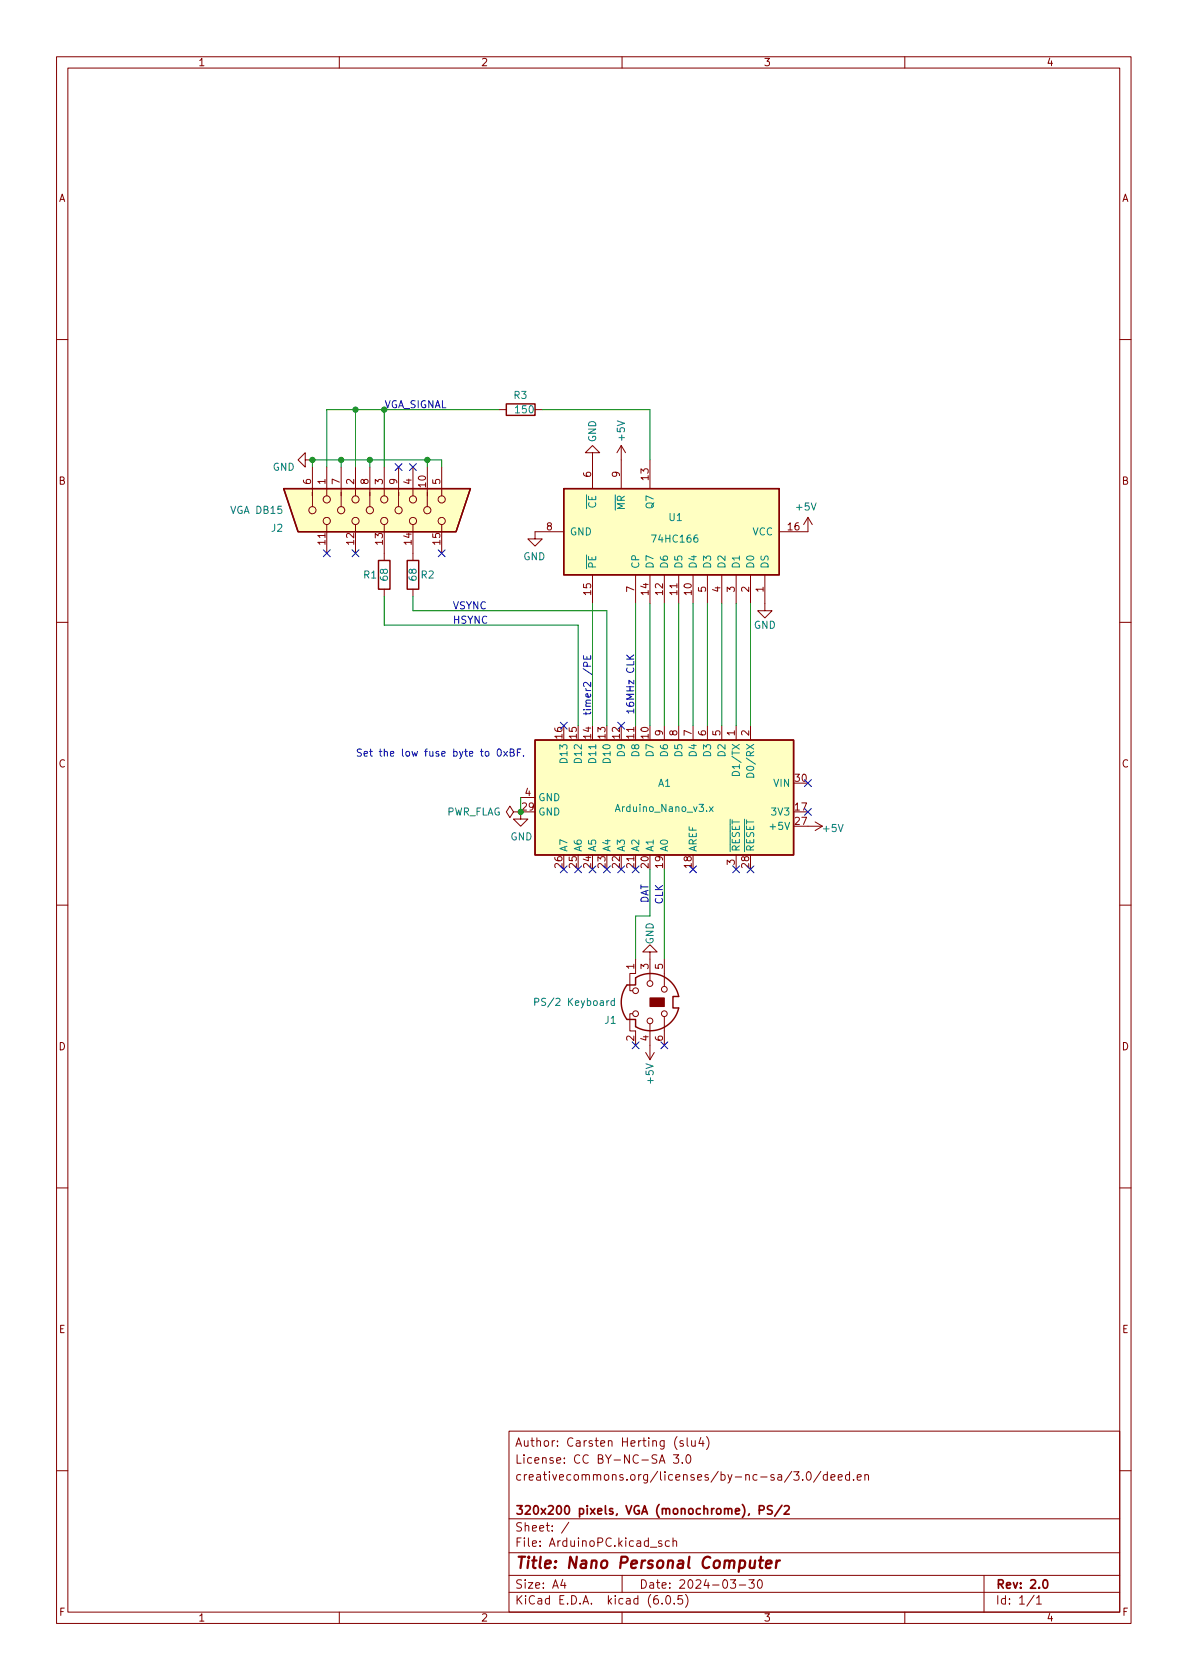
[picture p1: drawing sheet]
<svg xmlns="http://www.w3.org/2000/svg" width="210mm" height="297mm" viewBox="0 0 210 297" stroke-linecap="round" stroke-linejoin="round" font-family="sans-serif">
<g fill="none" stroke="#840000" stroke-width=".18">
<path d="M10 10h190v277h-190zM12 12h186v273h-186zM60 10v2M110 10v2M160 10v2M10 60h2M88.3 72.4h1.2M94.6 72.4h1.3M109.9 78.8l.7 1.2M109.9 78.8v7.6M109.9 78.8l-.8 1.2M198 60h2"/>
<path d="M54 81.3v-1.3l-1.3 1.3 1.3 1.3v-1.3h1.2M55.2 82.6v7M57.8 82.6v5.1M57.8 92.7v5.1M60.3 82.6v7M62.9 82.6v5.1M62.9 92.7v5.1M65.4 82.6v7M67.9 82.6v5.1M67.9 92.7v6.4M70.5 82.6v7M73 82.6v5.1"/>
<path d="M73 92.7v6.4M75.6 82.6v7M78.1 82.6v5.1M78.1 92.7v5.1M99.7 94h-5.1v1.3h-1.3l1.3 1.3 1.3-1.3h-1.3M104.8 80h-1.3l1.3-1.2 1.2 1.2h-1.2v6.4M114.9 81.3v5.1M142.9 91.5l.7 1.2M142.9 91.5v2.5h-5.1M142.9 91.5l-.8 1.2M10 110h2M67.9 104.2v1.2"/>
<path d="M73 104.2v1.2M104.8 101.6v5.1M112.4 101.6v5.1M114.9 101.6v5.1M117.5 101.6v5.1M120 101.6v5.1M122.6 101.6v5.1M125.1 101.6v5.1M127.6 101.6v5.1M130.2 101.6v5.1M132.7 101.6v5.1M135.3 101.6v6.4h-1.3l1.3 1.3 1.2-1.3h-1.2"/>
<path d="M198 110h2M112.4 128.3v2.5M117.5 128.3v2.5M120 128.3v2.5M122.6 128.3v2.5M125.1 128.3v2.5M127.6 128.3v2.5M130.2 128.3v2.5M132.7 128.3v2.5M90.8 143.5l-.6-1-.7 1 .7 1.1 .6-1.1h1.3v1.3h1.2l-1.2 1.3-1.3-1.3h1.3M92.1 141h2.5M112.4 151.2v2.5"/>
<path d="M130.2 151.2v2.5M142.9 146.1h2.5M144.1 145.3l1.3 .8M145.4 146.1l-1.3 .7M10 160h2M111.9 179.2h-.5v3.1h1v2.5M112.4 169.6v2.5h-1v3.1h.5M114.9 168.3h1.3l-1.3-1.3-1.2 1.3h1.2v5.1M117.5 169.6v4.8M117.5 179.7v5.1M198 160h2M114.2 186.1l.7 1.3"/>
<path d="M114.9 181v6.4M115.7 186.1l-.8 1.3M10 210h2M198 210h2M90 253h108v32h-108zM116.6 258.7l.5-1.5 .5 1.5M116.7 258.3h.7M119.1 257.2h.9l-.5 .6 .4 .1v.7l-.2 .1h-.4l-.2-.1M119.7 254a1.72 1.72 0 0 0 0 2.3M120.7 258.6v.1M120.8 254.8l-.4-.1-.2 .2 .1 .2 .5 .2v.3h-.6M121.4 257.4l.3-.2a.81 .81 0 0 1 .5 .6 .81 .81 0 0 1-.3 .8l-.1 .1a.81 .81 0 0 1-.4-1.3z"/>
<path d="M121.5 254.2v1.3l.2 .2M122.3 254.7l.1 .9 .3 .1 .2-.1M122.9 254.7v1M123.9 254.1l-.3 1.1h.9M124.3 254.7v1M124.9 254a1.72 1.72 0 0 1 0 2.3M10 260h2M90 278.5h108M90 274.5h108M90 268.5h108M99.5 279.2l-.3 1.1h.9M99.9 279.8v1"/>
<path d="M100.6 269.1l-1.3 2M110 278.5v3M115 273.6h1.2M117 272.5l-.3-.1-.3 .2 .1 .2 .5 .2v.3h-.6M118.4 272.5l-.5-.1-.2 .3v.4l.1 .2h.6M119 272.6l.2-.2 .4 .1 .1 .9M119 271.9v1.5M129.2 279.3h.9l-.5 .6 .4 .1v.7l-.2 .1h-.4l-.2-.1M132.4 279.3h1l-.5 .6 .4 .1v.7l-.2 .1h-.4l-.3-.1M134.1 279.5l.2-.2a.81 .81 0 0 1 .6 .6 .81 .81 0 0 1-.3 .8l-.2 .1a.81 .81 0 0 1-.3-1.3zM140 260.1l-1.3 2M140.4 260.2h.9l-.5 .6 .4 .1v.7l-.2 .1h-.4l-.2-.1"/>
<path d="M141.9 261.6v.1M142.7 260.4l.2-.2a.81 .81 0 0 1 .6 .6 .81 .81 0 0 1-.3 .8l-.1 .1a.81 .81 0 0 1-.4-1.3zM145.2 260.1l-1.3 2M146.3 260.8l-.4-.1-.3 .3v.4l.1 .2h.6M146.3 260.2v1.5M146.9 261.2l.8-.1-.1-.3-.4-.1-.3 .2 .1 .7h.6M148.2 261.2l.7-.1v-.3l-.5-.1-.2 .2 .1 .7h.6M150.2 260.8l-.4-.1-.3 .3v.4l.2 .2h.5M150.2 260.2v1.5M150.9 261.6v.1M151.6 261.2l.7-.1-.1-.3-.4-.1-.2 .2 .1 .7h.5M152.9 260.9l.3-.2 .3 .1 .1 .9"/>
<path d="M152.9 260.7v1M174 278.5v6.5M198 260h2M60 285v2M90 281.5h108M110 285v2M117.1 283.5v.1M117.9 282.2l.2-.1a.81 .81 0 0 1 .6 .6 .81 .81 0 0 1-.3 .8l-.2 .1a.81 .81 0 0 1-.6-.6 .81 .81 0 0 1 .3-.8zM119.2 283.5v.1M120.7 282.1h-.8v.7l.2-.1 .5 .1 .1 .2v.5l-.3 .1-.5-.1M121.2 281.9a1.72 1.72 0 0 1 0 2.3M130.7 280.2h1.2"/>
<path d="M160 285v2M182.9 282l-1.3 2M183.3 282.5l.4-.4v1.5M183.3 283.6h.9"/>
<circle cx="55.2" cy="90.2" r=".63"/>
<circle cx="57.8" cy="92.1" r=".63"/>
<circle cx="57.8" cy="88.3" r=".63"/>
<circle cx="60.3" cy="90.2" r=".63"/>
<circle cx="62.9" cy="92.1" r=".63"/>
<circle cx="62.9" cy="88.3" r=".63"/>
<circle cx="65.4" cy="90.2" r=".63"/>
<circle cx="67.9" cy="92.1" r=".63"/>
<circle cx="67.9" cy="88.3" r=".63"/>
<circle cx="70.5" cy="90.2" r=".63"/>
<circle cx="73" cy="88.3" r=".63"/>
<circle cx="73" cy="92.1" r=".63"/>
<circle cx="75.6" cy="90.2" r=".63"/>
<circle cx="78.1" cy="92.1" r=".63"/>
<circle cx="78.1" cy="88.3" r=".63"/>
<circle cx="112.4" cy="179.2" r=".51"/>
<circle cx="112.4" cy="175.2" r=".51"/>
<circle cx="114.9" cy="173.9" r=".51"/>
<circle cx="117.5" cy="179.2" r=".51"/>
<circle cx="117.5" cy="174.9" r=".51"/>
<circle cx="114.9" cy="180.5" r=".51"/>
</g>
<path d="M134.3 267l.7-.1 .1-.2v-.3l-.3-.2h-.5v1.5M136.6 266.3l-.6-.1-.2 .2v.4l.6 .3 .2 .3-.3 .3-.6-.1M138.3 266.1l-1.3 2M138.7 266.4l.6-.2 .2 .2 .1 .2-1 1.1h1M184.6 279.5l.2-.2a.81 .81 0 0 1 .6 .6 .81 .81 0 0 1-.3 .8l-.2 .1a.81 .81 0 0 1-.3-1.3z" fill="none" stroke="#840000" stroke-width=".3"/>
<path d="M132.7 275.9l-.1 1.2a.57 .57 0 0 0 .8 0M133.5 275.9l-.1 1.3M134.2 275.9h.8M134.6 275.2l-.2 1.8v.1l.4 .1M135.5 276.6l.9-.2v-.4l-.6-.1-.3 .3v.9l.2 .1 .5-.1M137.4 275.9l-.2 1.3M137.9 275.9l-.4 .1-.2 .3" fill="none" stroke="#840000" stroke-width=".4"/>
<path d="M89.5 71.4h5.1v2h-5.1zM50.2 86.4h33l-2.6 7.6h-27.9zM66.9 99.1h2.1v5.1h-2.1zM72 99.1h2v5.1h-2zM99.7 86.4h38.1v15.2h-38.1zM94.6 130.8h45.7v20.4h-45.7zM110.9 174.2h1.5v-1.3a5 5 0 0 1 7.6 3.3h-1v2h1a5.1 5.1 0 0 1-7.6 3.3v-1.3l-1.5 .1a5.1 5.1 0 0 1 0-6.1z" fill="none" stroke="#840000" stroke-width=".25"/>
<g fill="#ffffc2" stroke="#ffffc2" stroke-width=".18">
<path d="M94.6 130.8h45.7v20.4h-45.7z"/>
<path d="M99.7 86.4h38.1v15.2h-38.1z"/>
<path d="M50.2 86.4h33l-2.6 7.6h-27.9z"/>
</g>
<path d="M129.5 136.6a.68 .68 0 0 1 .8-.2 .68 .68 0 0 1 .4 .7h-1.2zM132.2 136.8a.66 .66 0 0 1 .8-.1 .66 .66 0 0 1 .3 .7h-1.3zM125.4 142.6l.7 .9M126.1 142.6l-.7 .9M94.6 177.2l.6-.1 .1-.2-.1-.3-.6-.1v1.3M108.6 177l-.3-.1-.3 .3 .2 .5h.4M108.6 176.5v1.3" fill="none" stroke="#008484" stroke-width=".18"/>
<path d="M114.9 176.4h2.6v1.6h-2.6z" fill="#840000" stroke="#840000" stroke-width=".18"/>
<g fill="none" stroke="#0000c2" stroke-width=".18">
<path d="M110.8 115.8l.7 .7M112.1 115.8l-.8 .5M88 132.6l.2-.2a.68 .68 0 0 1 .5 .7 .68 .68 0 0 1-.5 .6l-.2-.1-.1-.4zM89.1 132.9l.6 .8M89.7 132.9l-.6 .8M90.2 133h.6l.1-.2-.1-.2-.6-.2v1.3h.5l.2-.1v-.3l-.3-.3M91.5 133h.4M92.1 132.4h-.6v1.3M92.6 133.6v.1M103.2 125.5h.1M103.6 125.9v.5M103.6 125.5h.9"/>
<path d="M103.6 124.9h.9M104.5 125.9l-.2 .3h-1.1M104.5 124.3l-.8 .1-.1 .3 .1 .2"/>
</g>
<g fill="none" stroke="#008400" stroke-width=".18">
<path d="M62.9 72.4v10.2M67.9 72.4v10.2M88.3 72.4h-30.5v10.2M95.9 72.4h19v8.9M55.2 82.6v-1.3h22.9v1.3M60.3 81.3v1.3M65.4 81.3v1.3M75.6 81.3v1.3M67.9 105.4v5.1h34.3v17.8M73 105.4v2.6h34.3v20.3M104.8 106.7v21.6M112.4 106.7v21.6"/>
<path d="M114.9 106.7v21.6M117.5 106.7v21.6M120 106.7v21.6M122.6 106.7v21.6M125.1 106.7v21.6M127.6 106.7v21.6M130.2 106.7v21.6M132.7 106.7v21.6M92.1 141v2.5M114.9 153.7v8.3h-2.5v7.6M117.5 153.7v15.9"/>
</g>
<g fill="none" stroke="#000084" stroke-width=".18">
<path d="M57.2 97.2l1.2 1.2M58.4 97.2l-1.2 1.2M62.3 97.2l1.2 1.2M63.5 97.2l-1.2 1.2M69.9 82l1.2 1.2M71.1 82l-1.2 1.2M72.4 82l1.2 1.2M73.6 82l-1.2 1.2M77.5 97.2l1.2 1.2M78.7 97.2l-1.2 1.2M99.1 127.7l1.2 1.2M100.3 127.7l-1.2 1.2"/>
<path d="M109.2 127.7l1.3 1.2M110.5 127.7l-1.3 1.2M142.3 137.9l1.2 1.2M143.5 137.9l-1.2 1.2M99.1 153.1l1.2 1.2M100.3 153.1l-1.2 1.2M101.6 153.1l1.2 1.2M102.8 153.1l-1.2 1.2M104.2 153.1l1.2 1.2M105.4 153.1l-1.2 1.2M106.7 153.1l1.2 1.2M107.9 153.1l-1.2 1.2"/>
<path d="M109.2 153.1l1.3 1.2M110.5 153.1l-1.3 1.2M111.8 153.1l1.2 1.2M113 153.1l-1.2 1.2M121.9 153.1l1.3 1.2M123.2 153.1l-1.3 1.2M129.6 153.1l1.2 1.2M130.8 153.1l-1.2 1.2M132.1 153.1l1.2 1.2M133.3 153.1l-1.2 1.2M142.3 142.9l1.2 1.3M143.5 142.9l-1.2 1.3"/>
<path d="M111.8 184.2l1.2 1.2M113 184.2l-1.2 1.2M116.9 184.2l1.2 1.2M118.1 184.2l-1.2 1.2"/>
</g>
<g fill="#008400" stroke="#008400" stroke-width=".18">
<circle cx="65.4" cy="81.3" r=".46"/>
<circle cx="62.9" cy="72.4" r=".46"/>
<circle cx="60.3" cy="81.3" r=".46"/>
<circle cx="55.2" cy="81.3" r=".46"/>
<circle cx="75.6" cy="81.3" r=".46"/>
<circle cx="92.1" cy="143.5" r=".46"/>
</g>
<text font-size="2.8" fill="#840000" x="91" y="277.3">Title: Nano Personal Computer</text>
<g font-size="2.1" fill="#840000">
<text x="91" y="255.8">Author: Carsten Herting (slu4)</text>
<text x="91" y="261.8">creativecommons.org/licenses/by-nc-sa/3.0/deed.en</text>
<text x="91" y="258.8">License: CC BY-NC-SA 3.0</text>
<text x="91" y="267.8">320x200 pixels, VGA (monochrome), PS/2</text>
<text x="91" y="273.5">File: ArduinoPC.kicad_sch</text>
<text x="91" y="270.8">Sheet: /</text>
<text x="91" y="280.9">Size: A4</text>
<text x="113" y="280.9">Date: 2024-03-30</text>
<text x="176" y="280.9">Rev: 2.0</text>
<text x="91" y="283.7">KiCad E.D.A. kicad (6.0.5)</text>
<text x="176" y="283.7">Id: 1/1</text>
</g>
<g font-size="1.8" fill="#840000">
<text x="35" y="11.7">1</text>
<text x="85" y="11.7">2</text>
<text x="135" y="11.7">3</text>
<text x="185" y="11.7">4</text>
<text x="10.3" y="35.7">A</text>
<text x="198.4" y="35.7">A</text>
<text x="10.3" y="85.7">B</text>
<text x="55" y="85.6" transform="rotate(-90 55 85.6)">6</text>
<text x="57.5" y="85.6" transform="rotate(-90 57.5 85.6)">1</text>
<text x="60.1" y="85.6" transform="rotate(-90 60.1 85.6)">7</text>
<text x="62.6" y="85.6" transform="rotate(-90 62.6 85.6)">2</text>
<text x="65.2" y="85.6" transform="rotate(-90 65.2 85.6)">8</text>
<text x="67.7" y="85.6" transform="rotate(-90 67.7 85.6)">3</text>
<text x="70.2" y="85.6" transform="rotate(-90 70.2 85.6)">9</text>
<text x="72.8" y="85.6" transform="rotate(-90 72.8 85.6)">4</text>
<text x="75.3" y="86.1" transform="rotate(-90 75.3 86.1)">10</text>
<text x="77.9" y="85.6" transform="rotate(-90 77.9 85.6)">5</text>
<text x="104.5" y="84.3" transform="rotate(-90 104.5 84.3)">6</text>
<text x="109.6" y="84.3" transform="rotate(-90 109.6 84.3)">9</text>
<text x="114.7" y="84.8" transform="rotate(-90 114.7 84.8)">13</text>
<text x="198.4" y="85.7">B</text>
<text x="96.7" y="93.8">8</text>
<text x="139.4" y="93.8">16</text>
<text x="57.5" y="96.3" transform="rotate(-90 57.5 96.3)">11</text>
<text x="62.6" y="96.3" transform="rotate(-90 62.6 96.3)">12</text>
<text x="67.7" y="96.3" transform="rotate(-90 67.7 96.3)">13</text>
<text x="72.8" y="96.3" transform="rotate(-90 72.8 96.3)">14</text>
<text x="77.9" y="96.3" transform="rotate(-90 77.9 96.3)">15</text>
<text x="104.5" y="105.2" transform="rotate(-90 104.5 105.2)">15</text>
<text x="112.1" y="104.7" transform="rotate(-90 112.1 104.7)">7</text>
<text x="114.7" y="105.2" transform="rotate(-90 114.7 105.2)">14</text>
<text x="117.2" y="105.2" transform="rotate(-90 117.2 105.2)">12</text>
<text x="119.8" y="105.2" transform="rotate(-90 119.8 105.2)">11</text>
<text x="122.3" y="105.2" transform="rotate(-90 122.3 105.2)">10</text>
<text x="124.8" y="104.7" transform="rotate(-90 124.8 104.7)">5</text>
<text x="127.4" y="104.7" transform="rotate(-90 127.4 104.7)">4</text>
<text x="129.9" y="104.7" transform="rotate(-90 129.9 104.7)">3</text>
<text x="132.5" y="104.7" transform="rotate(-90 132.5 104.7)">2</text>
<text x="135" y="104.7" transform="rotate(-90 135 104.7)">1</text>
<text x="99.4" y="130.6" transform="rotate(-90 99.4 130.6)">16</text>
<text x="102" y="130.6" transform="rotate(-90 102 130.6)">15</text>
<text x="104.5" y="130.6" transform="rotate(-90 104.5 130.6)">14</text>
<text x="107.1" y="130.6" transform="rotate(-90 107.1 130.6)">13</text>
<text x="109.6" y="130.6" transform="rotate(-90 109.6 130.6)">12</text>
<text x="112.1" y="130.6" transform="rotate(-90 112.1 130.6)">11</text>
<text x="114.7" y="130.6" transform="rotate(-90 114.7 130.6)">10</text>
<text x="117.2" y="130.1" transform="rotate(-90 117.2 130.1)">9</text>
<text x="119.8" y="130.1" transform="rotate(-90 119.8 130.1)">8</text>
<text x="122.3" y="130.1" transform="rotate(-90 122.3 130.1)">7</text>
<text x="124.8" y="130.1" transform="rotate(-90 124.8 130.1)">6</text>
<text x="127.4" y="130.1" transform="rotate(-90 127.4 130.1)">5</text>
<text x="129.9" y="130.1" transform="rotate(-90 129.9 130.1)">1</text>
<text x="132.5" y="130.1" transform="rotate(-90 132.5 130.1)">2</text>
<text x="10.3" y="135.7">C</text>
<text x="198.4" y="135.7">C</text>
<text x="92.4" y="143.3">29</text>
<text x="92.9" y="140.8">4</text>
<text x="140.6" y="143.3">17</text>
<text x="140.6" y="138.2">30</text>
<text x="140.6" y="145.8">27</text>
<text x="99.4" y="153.4" transform="rotate(-90 99.4 153.4)">26</text>
<text x="102" y="153.4" transform="rotate(-90 102 153.4)">25</text>
<text x="104.5" y="153.4" transform="rotate(-90 104.5 153.4)">24</text>
<text x="107.1" y="153.4" transform="rotate(-90 107.1 153.4)">23</text>
<text x="109.6" y="153.4" transform="rotate(-90 109.6 153.4)">22</text>
<text x="112.1" y="153.4" transform="rotate(-90 112.1 153.4)">21</text>
<text x="114.7" y="153.4" transform="rotate(-90 114.7 153.4)">20</text>
<text x="117.2" y="153.4" transform="rotate(-90 117.2 153.4)">19</text>
<text x="122.3" y="153.4" transform="rotate(-90 122.3 153.4)">18</text>
<text x="129.9" y="152.9" transform="rotate(-90 129.9 152.9)">3</text>
<text x="132.5" y="153.4" transform="rotate(-90 132.5 153.4)">28</text>
<text x="112.1" y="171.3" transform="rotate(-90 112.1 171.3)">1</text>
<text x="114.7" y="171.3" transform="rotate(-90 114.7 171.3)">3</text>
<text x="117.2" y="171.3" transform="rotate(-90 117.2 171.3)">5</text>
<text x="10.3" y="185.7">D</text>
<text x="112.1" y="184" transform="rotate(-90 112.1 184)">2</text>
<text x="114.7" y="184" transform="rotate(-90 114.7 184)">4</text>
<text x="117.2" y="184" transform="rotate(-90 117.2 184)">6</text>
<text x="198.4" y="185.7">D</text>
<text x="10.4" y="235.7">E</text>
<text x="198.4" y="235.7">E</text>
<text x="10.4" y="285.7">F</text>
<text x="35" y="286.7">1</text>
<text x="85" y="286.7">2</text>
<text x="135" y="286.7">3</text>
<text x="185" y="286.7">4</text>
<text x="198.5" y="285.7">F</text>
</g>
<g font-size="1.8" fill="#008484">
<text x="90.9" y="70.5">R3</text>
<text x="91.2" y="73.1">150</text>
<text x="110.5" y="77.8" transform="rotate(-90 110.5 77.8)">+5V</text>
<text x="48.2" y="83.2">GND</text>
<text x="105.4" y="78.2" transform="rotate(-90 105.4 78.2)">GND</text>
<text x="115.6" y="89.8" transform="rotate(-90 115.6 89.8)">Q7</text>
<text x="41" y="90.8">VGA DB15</text>
<text x="48" y="94">J2</text>
<text x="100.7" y="94.7">GND</text>
<text x="105.4" y="91.2" transform="rotate(-90 105.4 91.2)">~{CE}</text>
<text x="110.5" y="91.5" transform="rotate(-90 110.5 91.5)">~{MR}</text>
<text x="115.6" y="95.9">74HC166</text>
<text x="118.3" y="92.1">U1</text>
<text x="133" y="94.7">VCC</text>
<text x="140.9" y="90.3">+5V</text>
<text x="92.5" y="99">GND</text>
<text x="105.4" y="100.6" transform="rotate(-90 105.4 100.6)">~{PE}</text>
<text x="113" y="100.6" transform="rotate(-90 113 100.6)">CP</text>
<text x="115.6" y="100.6" transform="rotate(-90 115.6 100.6)">D7</text>
<text x="118.1" y="100.6" transform="rotate(-90 118.1 100.6)">D6</text>
<text x="120.6" y="100.6" transform="rotate(-90 120.6 100.6)">D5</text>
<text x="123.2" y="100.6" transform="rotate(-90 123.2 100.6)">D4</text>
<text x="125.7" y="100.6" transform="rotate(-90 125.7 100.6)">D3</text>
<text x="128.3" y="100.6" transform="rotate(-90 128.3 100.6)">D2</text>
<text x="130.8" y="100.6" transform="rotate(-90 130.8 100.6)">D1</text>
<text x="133.3" y="100.6" transform="rotate(-90 133.3 100.6)">D0</text>
<text x="135.9" y="100.6" transform="rotate(-90 135.9 100.6)">DS</text>
<text x="64.3" y="102.3">R1</text>
<text x="68.6" y="102.6" transform="rotate(-90 68.6 102.6)">68</text>
<text x="73.7" y="102.6" transform="rotate(-90 73.7 102.6)">68</text>
<text x="74.5" y="102.3">R2</text>
<text x="133.3" y="111.2">GND</text>
<text x="100.3" y="134.6" transform="rotate(-90 100.3 134.6)">D13</text>
<text x="102.9" y="134.6" transform="rotate(-90 102.9 134.6)">D12</text>
<text x="105.4" y="134.6" transform="rotate(-90 105.4 134.6)">D11</text>
<text x="107.9" y="134.6" transform="rotate(-90 107.9 134.6)">D10</text>
<text x="110.5" y="133.6" transform="rotate(-90 110.5 133.6)">D9</text>
<text x="113" y="133.6" transform="rotate(-90 113 133.6)">D8</text>
<text x="115.6" y="133.6" transform="rotate(-90 115.6 133.6)">D7</text>
<text x="118.1" y="133.6" transform="rotate(-90 118.1 133.6)">D6</text>
<text x="120.6" y="133.6" transform="rotate(-90 120.6 133.6)">D5</text>
<text x="123.2" y="133.6" transform="rotate(-90 123.2 133.6)">D4</text>
<text x="125.7" y="133.6" transform="rotate(-90 125.7 133.6)">D3</text>
<text x="128.3" y="133.6" transform="rotate(-90 128.3 133.6)">D2</text>
<text x="130.8" y="136.4" transform="rotate(-90 130.8 136.4)">D1/TX</text>
<text x="133.3" y="136.6" transform="rotate(-90 133.3 136.6)">D0/RX</text>
<text x="95.1" y="141.6">GND</text>
<text x="109.2" y="143.5">Arduino_Nano_v3.x</text>
<text x="116.4" y="139.1">A1</text>
<text x="136.9" y="139.1">VIN</text>
<text x="78.9" y="144.2">PWR_FLAG</text>
<text x="90.2" y="148.6">GND</text>
<text x="95.1" y="144.2">GND</text>
<text x="136.6" y="146.7">+5V</text>
<text x="136.7" y="144.2">3V3</text>
<text x="145.7" y="147.1">+5V</text>
<text x="100.3" y="150.7" transform="rotate(-90 100.3 150.7)">A7</text>
<text x="102.9" y="150.7" transform="rotate(-90 102.9 150.7)">A6</text>
<text x="105.4" y="150.7" transform="rotate(-90 105.4 150.7)">A5</text>
<text x="107.9" y="150.7" transform="rotate(-90 107.9 150.7)">A4</text>
<text x="110.5" y="150.7" transform="rotate(-90 110.5 150.7)">A3</text>
<text x="113" y="150.7" transform="rotate(-90 113 150.7)">A2</text>
<text x="115.6" y="150.7" transform="rotate(-90 115.6 150.7)">A1</text>
<text x="118.1" y="150.7" transform="rotate(-90 118.1 150.7)">A0</text>
<text x="123.2" y="150.7" transform="rotate(-90 123.2 150.7)">AREF</text>
<text x="130.8" y="150.7" transform="rotate(-90 130.8 150.7)">~{RESET}</text>
<text x="133.3" y="150.7" transform="rotate(-90 133.3 150.7)">~{RESET}</text>
<text x="115.6" y="167" transform="rotate(-90 115.6 167)">GND</text>
<text x="95.4" y="177.8">PS/2 Keyboard</text>
<text x="107" y="181">J1</text>
<text x="115.6" y="191.5" transform="rotate(-90 115.6 191.5)">+5V</text>
</g>
<text font-size="1.8" fill="#008400" x="67.9" y="72.2">VGA_SIGNAL</text>
<g font-size="1.8" fill="#0000c2">
<text x="80" y="107.7">VSYNC</text>
<text x="80" y="110.3">HSYNC</text>
<text x="104.5" y="124.3" transform="rotate(-90 104.5 124.3)">timer2 /PE</text>
<text x="112.1" y="126.4" transform="rotate(-90 112.1 126.4)">16MHz CLK</text>
<text x="62.9" y="133.8">Set the low fuse byte to 0xBF.</text>
<text x="114.7" y="159.9" transform="rotate(-90 114.7 159.9)">DAT</text>
<text x="117.2" y="159.9" transform="rotate(-90 117.2 159.9)">CLK</text>
</g>
</svg>
